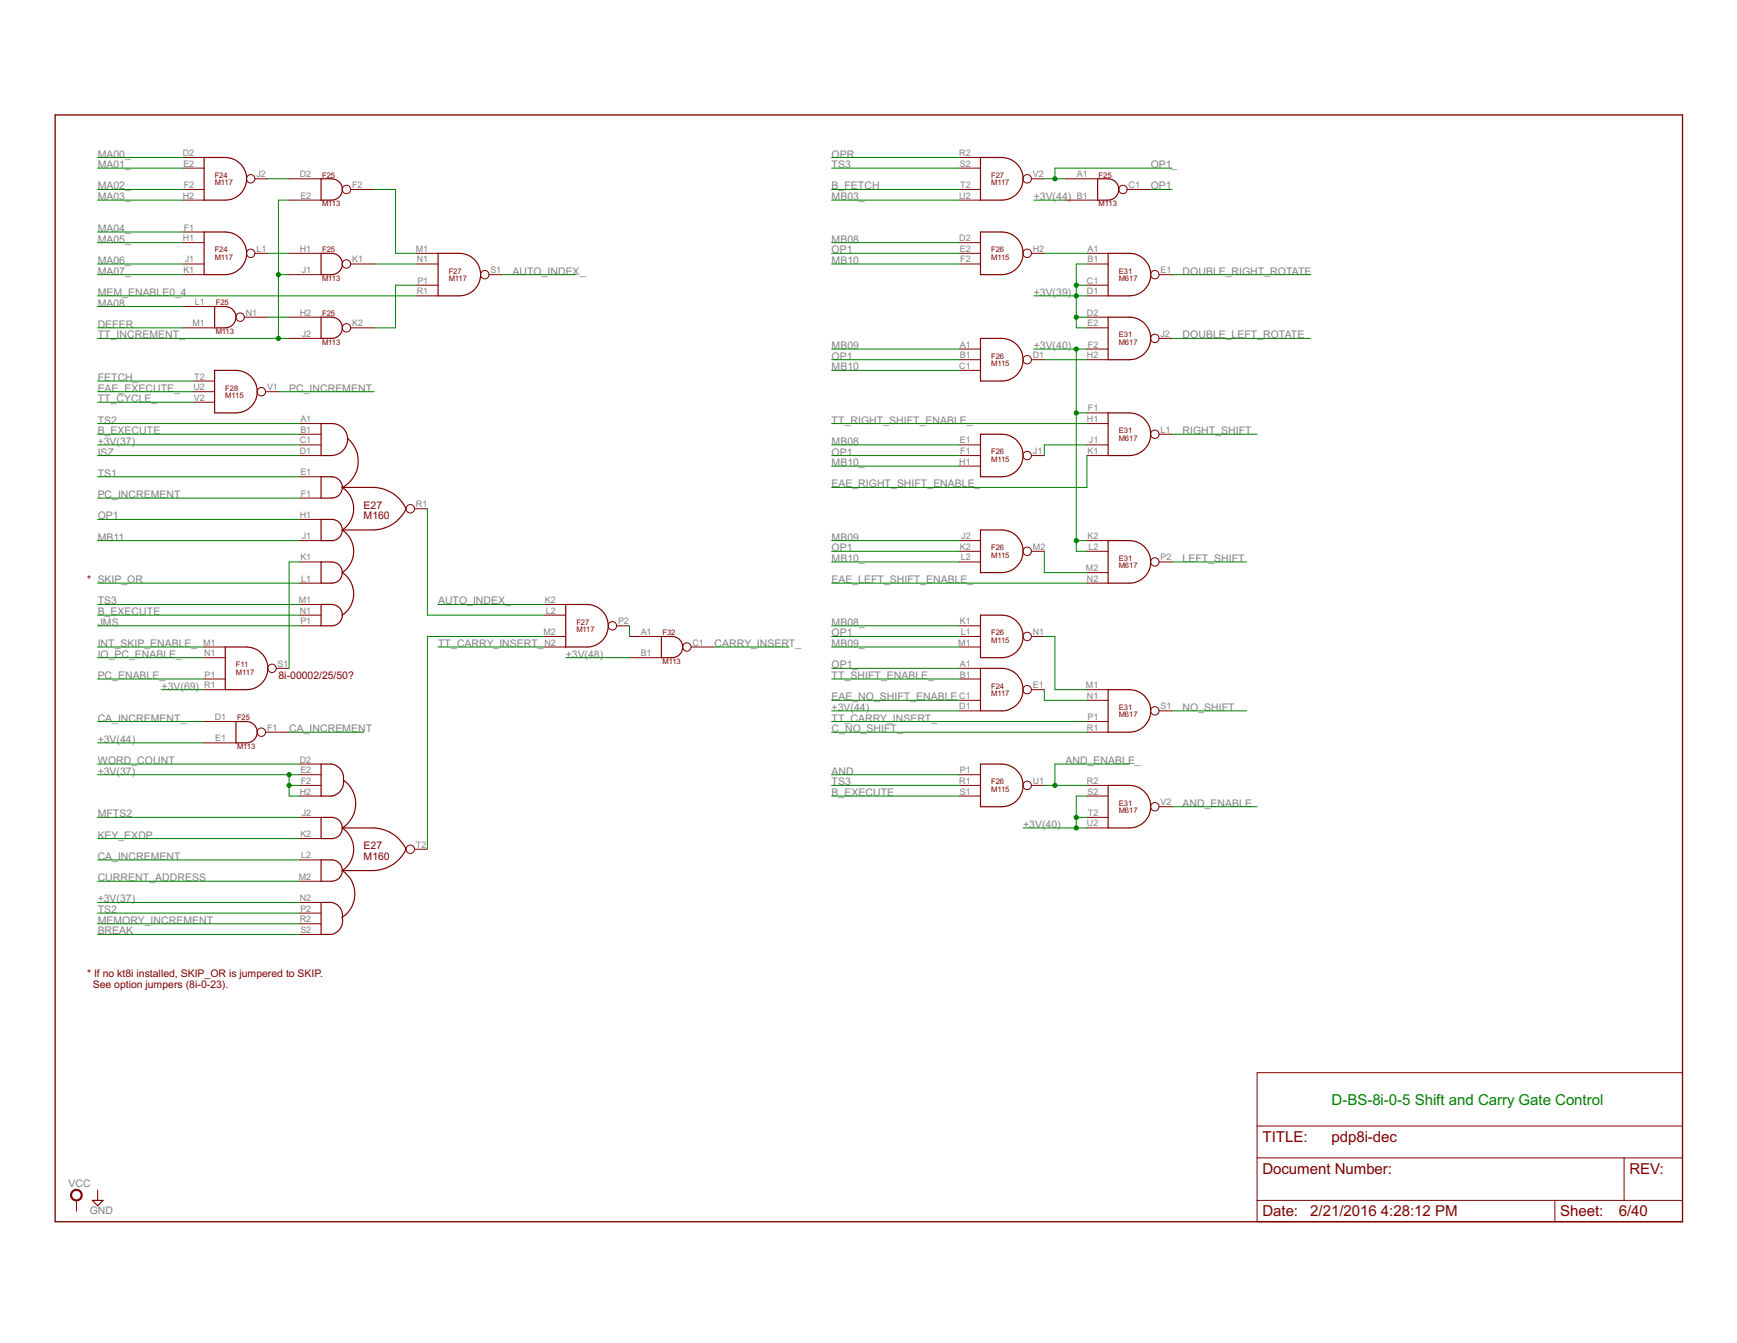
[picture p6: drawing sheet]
<svg xmlns="http://www.w3.org/2000/svg" width="279mm" height="216mm" viewBox="0 0 279 216" stroke-linecap="round" stroke-linejoin="round" font-family="sans-serif">
<path d="M8.9 18.5h261.7v177.9h-261.7z" fill="none" stroke="#800000" stroke-width=".21"/>
<g fill="none" stroke="#800000" stroke-width=".16">
<path d="M29.4 37.3h3.4M29.4 39h3.4M29.4 25.3h3.4M29.4 27h3.4M29.4 30.5h3.4M29.4 32.2h3.4M41 28.7h2.1M46.5 32.2h5.1M46.5 28.7h5.1M56.4 30.5h3.8M154.3 39h3.4M154.3 25.3h3.4"/>
<path d="M154.3 27h3.4M154.3 30.5h3.4M154.3 32.2h3.4M165.9 28.7h2.1M171.4 32.2h5.2M171.4 28.7h5.2M181.3 30.5h3.8M29.4 42.4h3.4M29.4 44.2h3.4M29.4 52.7h5.1M29.4 49.3h5.1M39.3 51h3.8"/>
<path d="M41 40.7h2.1M46.5 44.2h5.1M46.5 40.7h5.1M46.5 51h5.1M46.5 54.4h5.1M56.4 42.4h3.8M56.4 52.7h3.8M67 42.4h3.5M67 40.7h3.5M67 45.8h3.5M67 47.6h3.5M78.6 44.2h2.1"/>
<path d="M154.3 42.4h3.4M154.3 40.7h3.4M154.3 56.1h3.4M154.3 57.8h3.4M154.3 59.5h3.4M165.9 40.7h2.1M165.9 57.8h2.1M174.8 42.4h3.4M174.8 40.7h3.4M174.8 45.8h3.4M174.8 47.6h3.4M174.8 51h3.4"/>
<path d="M174.8 52.7h3.4M174.8 56.1h3.4M174.8 57.8h3.4M186.4 44.2h2.1M186.4 54.4h2.1M31.1 61.3h3.4M31.1 63h3.4M31.1 64.7h3.4M42.7 63h2.1M48.2 68.1h3.4M48.2 69.8h3.4M48.2 76.6h3.4"/>
<path d="M48.2 73.2h3.4M48.2 71.5h3.4M154.3 73.2h3.4M154.3 71.5h3.4M154.3 74.9h3.4M165.9 73.2h2.1M174.8 68.1h3.4M174.8 73.2h3.4M174.8 71.5h3.4M174.8 66.4h3.4M186.4 69.8h2.1M48.2 80.1h3.4"/>
<path d="M48.2 83.5h3.4M48.2 86.9h3.4M48.2 90.3h3.4M48.2 93.7h3.4M48.2 97.2h3.4M48.2 98.9h3.4M66.7 81.8h2M87.6 97.2h3.4M87.6 98.9h3.4M154.3 86.9h3.4M154.3 90.3h3.4M154.3 88.6h3.4"/>
<path d="M165.9 88.6h2.1M174.8 86.9h3.4M174.8 93.7h3.4M174.8 88.6h3.4M174.8 92.1h3.4M186.4 90.3h2.1M32.8 109.2h3.4M32.8 110.9h3.4M32.8 104h3.4M32.8 116h5.2M32.8 119.4h5.2M32.8 105.7h3.4"/>
<path d="M42.7 117.7h3.8M44.4 107.4h2.1M48.2 100.6h3.4M87.6 102.3h3.4M87.6 104h3.4M99.2 100.6h2.1M101.3 102.3h5.1M101.3 105.7h5.1M111.1 104h3.9M154.3 100.6h3.4M154.3 107.4h3.4M154.3 109.2h3.4"/>
<path d="M154.3 112.6h3.4M154.3 114.3h3.4M154.3 102.3h3.4M154.3 104h3.4M165.9 110.9h2.1M165.9 102.3h2.1M174.8 112.6h3.4M174.8 110.9h3.4M174.8 116h3.4M174.8 117.7h3.4M186.4 114.3h2.1M48.2 122.8h3.4"/>
<path d="M48.2 124.5h3.4M48.2 131.4h3.4M48.2 134.8h3.4M48.2 138.2h3.4M48.2 126.3h3.4M48.2 128h3.4M66.7 136.5h2M154.3 124.5h3.4M154.3 126.3h3.4M154.3 128h3.4M165.9 126.3h2.1M174.8 131.4h3.4"/>
<path d="M174.8 126.3h3.4M174.8 128h3.4M174.8 133.1h3.4M186.4 129.7h2.1M48.2 141.7h3.4M48.2 145.1h3.4M48.2 146.8h3.4M48.2 148.5h3.4M48.2 150.2h3.4M202.2 172.4h68.4v24h-68.4zM12.3 193v1.7M15.7 191.3v1.7"/>
<path d="M202.2 186.1h68.4M202.2 193h68.4M202.2 181h68.4M250.1 193v3.4M261.2 186.1v6.9"/>
<circle cx="40.3" cy="28.7" r=".68"/>
<circle cx="55.7" cy="30.5" r=".68"/>
<circle cx="165.2" cy="28.7" r=".68"/>
<circle cx="180.6" cy="30.5" r=".68"/>
<circle cx="38.6" cy="51" r=".68"/>
<circle cx="40.3" cy="40.7" r=".68"/>
<circle cx="55.7" cy="42.4" r=".68"/>
<circle cx="55.7" cy="52.7" r=".68"/>
<circle cx="78" cy="44.2" r=".68"/>
<circle cx="165.2" cy="40.7" r=".68"/>
<circle cx="165.2" cy="57.8" r=".68"/>
<circle cx="185.8" cy="54.4" r=".68"/>
<circle cx="185.8" cy="44.2" r=".68"/>
<circle cx="42" cy="63" r=".68"/>
<circle cx="165.2" cy="73.2" r=".68"/>
<circle cx="185.8" cy="69.8" r=".68"/>
<circle cx="66" cy="81.8" r=".68"/>
<circle cx="165.2" cy="88.6" r=".68"/>
<circle cx="185.8" cy="90.3" r=".68"/>
<circle cx="42" cy="117.7" r=".68"/>
<circle cx="43.8" cy="107.4" r=".68"/>
<circle cx="98.5" cy="100.6" r=".68"/>
<circle cx="110.5" cy="104" r=".68"/>
<circle cx="165.2" cy="102.3" r=".68"/>
<circle cx="165.2" cy="110.9" r=".68"/>
<circle cx="185.8" cy="114.3" r=".68"/>
<circle cx="66" cy="136.5" r=".68"/>
<circle cx="165.2" cy="126.3" r=".68"/>
<circle cx="185.8" cy="129.7" r=".68"/>
</g>
<g fill="none" stroke="#800000" stroke-width=".19">
<path d="M32.8 37.3h3.4a3.4 3.4 0 0 1 3.5 3.4 3.4 3.4 0 0 1-3.5 3.5h-3.4zM32.8 25.3h3.4a3.4 3.4 0 0 1 3.5 3.4 3.4 3.4 0 0 1-3.5 3.5h-3.4zM51.6 28.7a3.5 3.5 0 0 1 2.8 .4 1.7 1.7 0 0 1 .6 1.9 1.7 1.7 0 0 1-1.6 1.2h-1.8zM157.7 25.3h3.4a3.4 3.4 0 0 1 3.5 3.4 3.4 3.4 0 0 1-3.5 3.5h-3.4zM157.7 37.3h3.4a3.4 3.4 0 0 1 3.5 3.4 3.4 3.4 0 0 1-3.5 3.5h-3.4zM176.6 28.7a3.5 3.5 0 0 1 2.7 .4 1.71 1.71 0 0 1 .6 1.9 1.71 1.71 0 0 1-1.7 1.2h-1.6zM34.5 49.3a3.7 3.7 0 0 1 2.8 .3 1.72 1.72 0 0 1 .6 1.9 1.72 1.72 0 0 1-1.7 1.2h-1.7zM34.5 59.5h3.5a3.4 3.4 0 0 1 3.4 3.5 3.4 3.4 0 0 1-3.4 3.4h-3.5zM51.6 40.7a3.7 3.7 0 0 1 2.8 .3 1.72 1.72 0 0 1 .6 2 1.72 1.72 0 0 1-1.6 1.2h-1.8zM51.6 51a3.7 3.7 0 0 1 2.8 .3 1.7 1.7 0 0 1 .6 1.9 1.7 1.7 0 0 1-1.6 1.2h-1.8zM70.5 40.7h3.4a3.4 3.4 0 0 1 3.4 3.4 3.4 3.4 0 0 1-3.4 3.5h-3.4zM157.7 54.4h3.4a3.4 3.4 0 0 1 3.5 3.4 3.4 3.4 0 0 1-3.5 3.5h-3.4z"/>
<path d="M178.2 51h3.5a3.4 3.4 0 0 1 3.4 3.4 3.4 3.4 0 0 1-3.4 3.4h-3.5zM178.2 40.7h3.5a3.4 3.4 0 0 1 3.4 3.4 3.4 3.4 0 0 1-3.4 3.5h-3.5zM51.6 68.1a4.9 4.9 0 0 1 3 .3 2.59 2.59 0 0 1 1.2 2.9 2.59 2.59 0 0 1-2.4 1.9h-1.8zM51.6 76.6h1.8a1.71 1.71 0 0 1 1.7 1.8 1.71 1.71 0 0 1-1.7 1.7h-1.8zM55.1 78.4h5.1a5.9 5.9 0 0 1 5.1 3.4 5.9 5.9 0 0 1-5.1 3.4h-5.1M55.1 78.4a4.1 4.1 0 0 1 0 6.8M55.9 70.5a4.8 4.8 0 0 1-.8 7.9M157.7 69.8h3.4a3.4 3.4 0 0 1 3.5 3.4 3.4 3.4 0 0 1-3.5 3.4h-3.4zM178.2 66.4h3.5a3.4 3.4 0 0 1 3.4 3.4 3.4 3.4 0 0 1-3.4 3.4h-3.5zM51.6 83.5h1.8a1.7 1.7 0 0 1 1.7 1.7 1.7 1.7 0 0 1-1.7 1.7h-1.8zM51.6 90.3h1.8a1.7 1.7 0 0 1 1.7 1.7 1.7 1.7 0 0 1-1.7 1.7h-1.8zM51.6 97.2h1.8a1.71 1.71 0 0 1 1.7 1.7 1.71 1.71 0 0 1-1.7 1.7h-1.8z"/>
<path d="M55.1 85.2a4.1 4.1 0 0 1 0 6.9M55.1 92.1a4.1 4.1 0 0 1 0 6.8M91 97.2h3.4a3.4 3.4 0 0 1 3.4 3.4 3.4 3.4 0 0 1-3.4 3.4h-3.4zM157.7 98.9h3.4a3.4 3.4 0 0 1 3.5 3.4 3.4 3.4 0 0 1-3.5 3.4h-3.4zM157.7 85.2h3.4a3.4 3.4 0 0 1 3.5 3.4 3.4 3.4 0 0 1-3.5 3.5h-3.4zM178.2 86.9h3.5a3.4 3.4 0 0 1 3.4 3.4 3.4 3.4 0 0 1-3.4 3.4h-3.5zM36.2 104h3.5a3.4 3.4 0 0 1 3.4 3.4 3.4 3.4 0 0 1-3.4 3.5h-3.5zM38 116a3.4 3.4 0 0 1 2.7 .3 1.7 1.7 0 0 1 .6 1.9 1.7 1.7 0 0 1-1.6 1.2h-1.7zM106.4 102.3a3.4 3.4 0 0 1 2.7 .3 1.71 1.71 0 0 1 .6 2 1.71 1.71 0 0 1-1.6 1.1h-1.7zM157.7 107.4h3.4a3.4 3.4 0 0 1 3.5 3.5 3.4 3.4 0 0 1-3.5 3.4h-3.4zM178.2 110.9h3.5a3.4 3.4 0 0 1 3.4 3.4 3.4 3.4 0 0 1-3.4 3.4h-3.5zM51.6 122.8a3.2 3.2 0 0 1 2.8 .5 2.51 2.51 0 0 1 .9 2.5 2.29 2.29 0 0 1-1.9 2.2h-1.8z"/>
<path d="M51.6 131.4h1.8a1.7 1.7 0 0 1 1.7 1.7 1.7 1.7 0 0 1-1.7 1.7h-1.8zM51.6 138.2h1.8a1.71 1.71 0 0 1 1.7 1.8 1.71 1.71 0 0 1-1.7 1.7h-1.8zM55.1 133.1h5.1a6 6 0 0 1 5.1 3.4 5.9 5.9 0 0 1-5.1 3.5h-5.1M55.1 140a4.5 4.5 0 0 1 0 7.5M55.1 133.1a4.1 4.1 0 0 1 0 6.9M55.2 125.4a4.6 4.6 0 0 1-.1 7.7M157.7 122.8h3.4a3.4 3.4 0 0 1 3.5 3.5 3.4 3.4 0 0 1-3.5 3.4h-3.4zM178.2 126.3h3.5a3.4 3.4 0 0 1 3.4 3.4 3.4 3.4 0 0 1-3.4 3.4h-3.5zM51.6 145.1h1.8a2.09 2.09 0 0 1 1.7 2.4 2.29 2.29 0 0 1-1.7 2.7h-1.8zM14.9 193h1.7l-.9 .8z"/>
</g>
<path d="M11.7 191.4a.94 .94 0 0 1 1.5 .4 .94 .94 0 0 1-.7 1.3 .94 .94 0 0 1-1.2-1h.2a.77 .77 0 0 1 1.1-.7 .77 .77 0 0 1 .2 1.3 .77 .77 0 0 1-1.2-.3l-.1-.3h-.2l.1-.3z" fill-rule="evenodd" fill="#800000" stroke="#800000" stroke-width=".16"/>
<g fill="none" stroke="#008000" stroke-width=".16">
<path d="M15.7 25.3h13.7M15.7 27h13.7M15.7 30.5h13.7M15.7 32.2h13.7M15.7 39h13.7M15.7 37.3h13.7M43.1 28.7h3.4M46.5 32.2h-1.7v22.2M60.2 30.5h3.4v10.2h3.4M133.8 25.3h20.5M133.8 27h20.5M133.8 30.5h20.5"/>
<path d="M133.8 32.2h20.5M133.8 39h20.5M166.3 32.2h5.1M168 28.7h3.4M185.1 30.5h3.4M188.5 27h-18.8v1.7M15.7 44.2h13.7M15.7 42.4h13.7M15.7 49.3h13.7M15.7 52.7h13.7M15.7 54.4h30.8M15.7 47.6h51.3"/>
<path d="M43.1 51h3.4M43.1 40.7h3.4M44.8 44.2h1.7M60.2 42.4h6.8M67 45.8h-3.4v6.9h-3.4M80.7 44.2h12M133.8 42.4h20.5M133.8 40.7h20.5M133.8 57.8h20.5M133.8 59.5h20.5M133.8 56.1h20.5M166.3 47.6h8.5"/>
<path d="M166.3 56.1h8.5M168 40.7h6.8M168 57.8h6.8M173.1 51h1.7M173.1 45.8h1.7M173.1 56.1v32.5h1.7M174.8 42.4h-1.7v10.3h1.7M188.5 44.2h22.3M188.5 54.4h22.3M15.7 63h15.4M15.7 73.2h32.5M15.7 61.3h15.4"/>
<path d="M15.7 64.7h15.4M15.7 68.1h32.5M15.7 69.8h32.5M15.7 71.5h32.5M15.7 76.6h32.5M44.8 63h15.4M133.8 73.2h20.5M133.8 68.1h41M133.8 71.5h20.5M133.8 74.9h20.5M173.1 66.4h1.7M174.8 71.5h-6.8v1.7"/>
<path d="M174.8 73.2v5.2h-41M188.5 69.8h13.7M15.7 97.2h32.5M15.7 98.9h32.5M15.7 80.1h32.5M15.7 83.5h32.5M15.7 93.7h32.5M15.7 86.9h32.5M48.2 90.3h-1.7v17.1M68.7 81.8v17.1h18.9M70.5 97.2h17.1M133.8 90.3h20.5"/>
<path d="M133.8 88.6h20.5M133.8 93.7h41M133.8 86.9h20.5M168 88.6v3.5h6.8M173.1 86.9h1.7M188.5 90.3h12M15.7 104h17.1M15.7 116h17.1M15.7 105.7h17.1M15.7 119.4h17.1M15.7 100.6h32.5M15.7 109.2h17.1"/>
<path d="M26 110.9h6.8M46.5 117.7h12M70.5 104h17.1M87.6 102.3h-18.9v34.2M91 105.7h10.3M101.3 100.6v1.7M115 104h11.9M133.8 102.3h20.5M133.8 104h20.5M133.8 116h41M133.8 117.7h41M133.8 114.3h20.5"/>
<path d="M133.8 100.6h20.5M133.8 109.2h20.5M133.8 112.6h20.5M133.8 107.4h20.5M168 102.3h1.7v8.6h5.1M168 110.9v1.7h6.8M188.5 114.3h12M15.7 138.2h32.5M15.7 134.8h32.5M15.7 131.4h32.5M15.7 122.8h32.5M15.7 124.5h32.5"/>
<path d="M46.5 124.5v3.5h1.7M46.5 126.3h1.7M133.8 126.3h20.5M133.8 128h20.5M133.8 124.5h20.5M164.6 133.1h10.2M168 126.3h6.8M173.1 131.4h1.7M174.8 128h-1.7v5.1M181.7 122.8h-12v3.5M188.5 129.7h13.7M15.7 150.2h32.5"/>
<path d="M15.7 148.5h32.5M15.7 141.7h32.5M15.7 146.8h32.5M15.7 145.1h32.5"/>
</g>
<g fill="#008000" stroke="#008000" stroke-width=".16">
<circle cx="44.8" cy="54.4" r=".34"/>
<circle cx="44.8" cy="44.2" r=".34"/>
<circle cx="46.5" cy="126.3" r=".34"/>
<circle cx="46.5" cy="124.5" r=".34"/>
<circle cx="169.7" cy="28.7" r=".34"/>
<circle cx="173.1" cy="45.8" r=".34"/>
<circle cx="173.1" cy="51" r=".34"/>
<circle cx="173.1" cy="47.6" r=".34"/>
<circle cx="173.1" cy="56.1" r=".34"/>
<circle cx="173.1" cy="66.4" r=".34"/>
<circle cx="173.1" cy="86.9" r=".34"/>
<circle cx="173.1" cy="133.1" r=".34"/>
<circle cx="173.1" cy="131.4" r=".34"/>
<circle cx="169.7" cy="126.3" r=".34"/>
</g>
<text font-size="2.7" fill="#008000" x="214.2" y="177.6">D-BS-8i-0-5 Shift and Carry Gate Control</text>
<g font-size="2.7" fill="#800000">
<text x="203.1" y="183.6">TITLE:</text>
<text x="214.2" y="183.6">pdp8i-dec</text>
<text x="203.1" y="188.7">Document Number:</text>
<text x="262.1" y="188.7">REV:</text>
<text x="203.1" y="195.6">Date:</text>
<text x="210.8" y="195.6">2/21/2016</text>
<text x="222.1" y="195.6">4:28:12 PM</text>
<text x="251" y="195.6">Sheet:</text>
<text x="260.4" y="195.6">6/40</text>
</g>
<g font-size="1.9" fill="#808080">
<text x="15.7" y="25.3">MA00_</text>
<text x="15.7" y="27">MA01_</text>
<text x="133.8" y="27">TS3</text>
<text x="133.8" y="25.3">OPR</text>
<text x="185.1" y="27">OP1_</text>
<text x="15.7" y="30.5">MA02_</text>
<text x="15.7" y="32.2">MA03_</text>
<text x="133.8" y="30.5">B_FETCH</text>
<text x="133.8" y="32.2">MB03_</text>
<text x="166.3" y="32.2">+3V(44)</text>
<text x="185.1" y="30.5">OP1</text>
<text x="15.7" y="39">MA05_</text>
<text x="15.7" y="37.3">MA04_</text>
<text x="133.8" y="40.7">OP1</text>
<text x="133.8" y="39">MB08</text>
<text x="15.7" y="44.1">MA07_</text>
<text x="15.7" y="42.4">MA06_</text>
<text x="15.7" y="47.6">MEM_ENABLE0_4</text>
<text x="82.4" y="44.1">AUTO_INDEX_</text>
<text x="133.8" y="42.4">MB10</text>
<text x="166.3" y="47.6">+3V(39)</text>
<text x="190.2" y="44.1">DOUBLE_RIGHT_ROTATE</text>
<text x="15.7" y="49.3">MA08</text>
<text x="15.7" y="52.7">DEFER</text>
<text x="15.7" y="54.4">TT_INCREMENT_</text>
<text x="133.8" y="57.8">OP1</text>
<text x="133.8" y="59.5">MB10</text>
<text x="133.8" y="56.1">MB09</text>
<text x="166.3" y="56.1">+3V(40)</text>
<text x="190.2" y="54.4">DOUBLE_LEFT_ROTATE</text>
<text x="15.7" y="63">EAE_EXECUTE_</text>
<text x="15.7" y="61.3">FETCH_</text>
<text x="15.7" y="64.7">TT_CYCLE_</text>
<text x="46.5" y="63">PC_INCREMENT</text>
<text x="15.7" y="68.1">TS2</text>
<text x="15.7" y="69.8">B_EXECUTE</text>
<text x="15.7" y="71.5">+3V(37)</text>
<text x="133.8" y="71.5">MB08</text>
<text x="133.8" y="68.1">TT_RIGHT_SHIFT_ENABLE_</text>
<text x="190.2" y="69.8">RIGHT_SHIFT</text>
<text x="15.7" y="73.2">ISZ</text>
<text x="15.7" y="76.6">TS1</text>
<text x="133.8" y="73.2">OP1</text>
<text x="133.8" y="74.9">MB10_</text>
<text x="15.7" y="80.1">PC_INCREMENT</text>
<text x="15.7" y="83.5">OP1</text>
<text x="133.8" y="78.4">EAE_RIGHT_SHIFT_ENABLE_</text>
<text x="15.7" y="86.9">MB11</text>
<text x="133.8" y="88.6">OP1</text>
<text x="133.8" y="86.9">MB09</text>
<text x="133.8" y="90.3">MB10_</text>
<text x="133.8" y="93.8">EAE_LEFT_SHIFT_ENABLE_</text>
<text x="190.2" y="90.3">LEFT_SHIFT</text>
<text x="15.7" y="100.6">JMS</text>
<text x="15.7" y="97.2">TS3</text>
<text x="15.7" y="98.9">B_EXECUTE</text>
<text x="70.5" y="97.2">AUTO_INDEX_</text>
<text x="133.8" y="100.6">MB08_</text>
<text x="15.7" y="104">INT_SKIP_ENABLE_</text>
<text x="15.7" y="105.7">IO_PC_ENABLE_</text>
<text x="70.5" y="104">TT_CARRY_INSERT_</text>
<text x="91" y="105.7">+3V(48)</text>
<text x="114.9" y="104">CARRY_INSERT_</text>
<text x="133.8" y="102.3">OP1</text>
<text x="133.8" y="107.4">OP1_</text>
<text x="133.8" y="104">MB09_</text>
<text x="15.7" y="109.2">PC_ENABLE_</text>
<text x="26" y="110.9">+3V(69)</text>
<text x="133.8" y="112.6">EAE_NO_SHIFT_ENABLE</text>
<text x="133.8" y="109.2">TT_SHIFT_ENABLE_</text>
<text x="15.7" y="119.4">+3V(44)</text>
<text x="15.7" y="116">CA_INCREMENT_</text>
<text x="46.5" y="117.7">CA_INCREMENT</text>
<text x="133.8" y="116">TT_CARRY_INSERT_</text>
<text x="133.8" y="114.3">+3V(44)</text>
<text x="133.8" y="117.7">C_NO_SHIFT_</text>
<text x="190.2" y="114.3">NO_SHIFT</text>
<text x="15.7" y="122.8">WORD_COUNT</text>
<text x="15.7" y="124.6">+3V(37)</text>
<text x="133.8" y="124.6">AND</text>
<text x="171.4" y="122.8">AND_ENABLE_</text>
<text x="15.7" y="131.4">MFTS2</text>
<text x="133.8" y="126.3">TS3</text>
<text x="133.8" y="128">B_EXECUTE</text>
<text x="190.2" y="129.7">AND_ENABLE</text>
<text x="15.7" y="134.8">KEY_EXDP</text>
<text x="164.6" y="133.1">+3V(40)</text>
<text x="15.7" y="138.2">CA_INCREMENT</text>
<text x="15.7" y="141.7">CURRENT_ADDRESS</text>
<text x="15.7" y="148.5">MEMORY_INCREMENT</text>
<text x="15.7" y="146.8">TS2</text>
<text x="15.7" y="145.1">+3V(37)</text>
<text x="15.7" y="150.2">BREAK</text>
<text x="11" y="190.8">VCC</text>
<text x="14.4" y="195.1">GND</text>
</g>
<g font-size="1.9" fill="#800000">
<text x="58.5" y="81.8">E27</text>
<text x="58.5" y="83.5">M160</text>
<text x="14" y="93.8">* SKIP_OR</text>
<text x="44.8" y="109.2">8i-00002/25/50?</text>
<text x="58.5" y="136.5">E27</text>
<text x="58.5" y="138.2">M160</text>
<text x="14" y="157.1">* If no kt8i installed, SKIP_OR is jumpered to SKIP.</text>
<text x="14.9" y="158.8">See option jumpers (8i-0-23).</text>
</g>
<g font-size="1.6" fill="#808080">
<text x="29.4" y="25.1">D2</text>
<text x="29.5" y="26.8">E2</text>
<text x="41.2" y="28.5">J2</text>
<text x="48.2" y="28.5">D2</text>
<text x="154.3" y="25.1">R2</text>
<text x="154.4" y="26.8">S2</text>
<text x="166.1" y="28.5">V2</text>
<text x="173.2" y="28.5">A1</text>
<text x="29.4" y="31.9">H2</text>
<text x="29.6" y="30.2">F2</text>
<text x="48.3" y="31.9">E2</text>
<text x="56.6" y="30.2">F2</text>
<text x="154.3" y="31.9">U2</text>
<text x="154.4" y="30.2">T2</text>
<text x="173.2" y="31.9">B1</text>
<text x="181.5" y="30.2">C1</text>
<text x="29.4" y="38.8">H1</text>
<text x="29.6" y="37.1">F1</text>
<text x="41.2" y="40.5">L1</text>
<text x="48.2" y="40.5">H1</text>
<text x="66.9" y="40.5">M1</text>
<text x="154.3" y="38.8">D2</text>
<text x="154.4" y="40.5">E2</text>
<text x="166.1" y="40.5">H2</text>
<text x="174.9" y="40.5">A1</text>
<text x="29.5" y="43.9">K1</text>
<text x="29.7" y="42.2">J1</text>
<text x="48.5" y="43.9">J1</text>
<text x="56.6" y="42.2">K1</text>
<text x="67" y="42.2">N1</text>
<text x="67" y="47.3">R1</text>
<text x="67.1" y="45.6">P1</text>
<text x="78.9" y="43.9">S1</text>
<text x="154.5" y="42.2">F2</text>
<text x="174.8" y="45.6">C1</text>
<text x="174.8" y="47.3">D1</text>
<text x="174.9" y="42.2">B1</text>
<text x="186.7" y="43.9">E1</text>
<text x="30.9" y="52.5">M1</text>
<text x="31.4" y="49">L1</text>
<text x="39.5" y="50.7">N1</text>
<text x="48.2" y="50.7">H2</text>
<text x="56.6" y="52.5">K2</text>
<text x="174.8" y="50.7">D2</text>
<text x="174.9" y="52.5">E2</text>
<text x="48.5" y="54.2">J2</text>
<text x="154.3" y="59.3">C1</text>
<text x="154.4" y="55.9">A1</text>
<text x="154.4" y="57.6">B1</text>
<text x="166.1" y="57.6">D1</text>
<text x="174.8" y="57.6">H2</text>
<text x="175" y="55.9">F2</text>
<text x="186.7" y="54.2">J2</text>
<text x="31.1" y="62.7">U2</text>
<text x="31.2" y="64.4">V2</text>
<text x="31.2" y="61">T2</text>
<text x="43" y="62.7">V1</text>
<text x="48.2" y="71.3">C1</text>
<text x="48.3" y="67.9">A1</text>
<text x="48.3" y="69.6">B1</text>
<text x="154.4" y="71.3">E1</text>
<text x="174.8" y="67.9">H1</text>
<text x="175" y="66.1">F1</text>
<text x="175.2" y="71.3">J1</text>
<text x="186.7" y="69.6">L1</text>
<text x="48.2" y="73">D1</text>
<text x="48.3" y="76.4">E1</text>
<text x="154.3" y="74.7">H1</text>
<text x="154.5" y="73">F1</text>
<text x="166.1" y="73">J1</text>
<text x="174.9" y="73">K1</text>
<text x="48.2" y="83.3">H1</text>
<text x="48.4" y="79.8">F1</text>
<text x="66.9" y="81.5">R1</text>
<text x="48.5" y="86.7">J1</text>
<text x="154.4" y="88.4">K2</text>
<text x="154.6" y="86.7">J2</text>
<text x="166.1" y="88.4">M2</text>
<text x="174.9" y="86.7">K2</text>
<text x="175.1" y="88.4">L2</text>
<text x="48.3" y="90.1">K1</text>
<text x="48.5" y="93.5">L1</text>
<text x="154.5" y="90.1">L2</text>
<text x="174.7" y="91.8">M2</text>
<text x="174.8" y="93.5">N2</text>
<text x="186.7" y="90.1">P2</text>
<text x="48.1" y="96.9">M1</text>
<text x="48.2" y="98.6">N1</text>
<text x="48.3" y="100.4">P1</text>
<text x="87.7" y="96.9">K2</text>
<text x="87.8" y="98.6">L2</text>
<text x="99.4" y="100.4">P2</text>
<text x="154.4" y="100.4">K1</text>
<text x="32.7" y="103.8">M1</text>
<text x="32.8" y="105.5">N1</text>
<text x="44.7" y="107.2">S1</text>
<text x="87.4" y="102.1">M2</text>
<text x="87.6" y="103.8">N2</text>
<text x="103.1" y="102.1">A1</text>
<text x="103.1" y="105.5">B1</text>
<text x="111.4" y="103.8">C1</text>
<text x="154.1" y="103.8">M1</text>
<text x="154.4" y="107.2">A1</text>
<text x="154.5" y="102.1">L1</text>
<text x="166.1" y="102.1">N1</text>
<text x="32.8" y="110.6">R1</text>
<text x="32.9" y="108.9">P1</text>
<text x="154.3" y="112.3">C1</text>
<text x="154.4" y="108.9">B1</text>
<text x="166.1" y="110.6">E1</text>
<text x="174.7" y="110.6">M1</text>
<text x="174.8" y="112.3">N1</text>
<text x="34.5" y="115.8">D1</text>
<text x="34.6" y="119.2">E1</text>
<text x="43" y="117.5">F1</text>
<text x="154.3" y="114">D1</text>
<text x="174.8" y="117.5">R1</text>
<text x="174.9" y="115.8">P1</text>
<text x="186.7" y="114">S1</text>
<text x="48.2" y="122.6">D2</text>
<text x="48.3" y="124.3">E2</text>
<text x="154.4" y="124.3">P1</text>
<text x="48.2" y="127.7">H2</text>
<text x="48.4" y="126">F2</text>
<text x="48.5" y="131.2">J2</text>
<text x="154.3" y="126">R1</text>
<text x="154.4" y="127.7">S1</text>
<text x="166.1" y="126">U1</text>
<text x="174.8" y="126">R2</text>
<text x="174.9" y="127.7">S2</text>
<text x="175" y="131.2">T2</text>
<text x="186.7" y="129.4">V2</text>
<text x="48.3" y="134.6">K2</text>
<text x="48.5" y="138">L2</text>
<text x="66.9" y="136.3">T2</text>
<text x="174.8" y="132.9">U2</text>
<text x="48.1" y="141.4">M2</text>
<text x="48.2" y="144.8">N2</text>
<text x="48.2" y="148.3">R2</text>
<text x="48.3" y="146.6">P2</text>
<text x="48.3" y="150">S2</text>
</g>
<g font-size="1.4" fill="#800000">
<text x="34.5" y="28.6">F24</text>
<text x="34.5" y="29.8">M117</text>
<text x="51.8" y="28.6">F25</text>
<text x="159.4" y="28.6">F27</text>
<text x="159.4" y="29.8">M117</text>
<text x="176.7" y="28.6">F25</text>
<text x="51.8" y="33.2">M113</text>
<text x="176.7" y="33.2">M113</text>
<text x="34.5" y="40.6">F24</text>
<text x="34.5" y="41.7">M117</text>
<text x="51.8" y="40.6">F25</text>
<text x="159.4" y="40.6">F26</text>
<text x="159.4" y="41.7">M115</text>
<text x="51.8" y="45.2">M113</text>
<text x="72.2" y="44">F27</text>
<text x="72.2" y="45.2">M117</text>
<text x="180" y="44">E31</text>
<text x="180" y="45.2">M617</text>
<text x="34.7" y="49.1">F25</text>
<text x="34.7" y="53.7">M113</text>
<text x="51.8" y="50.8">F25</text>
<text x="51.8" y="55.4">M113</text>
<text x="159.4" y="57.7">F26</text>
<text x="159.4" y="58.9">M115</text>
<text x="180" y="54.2">E31</text>
<text x="180" y="55.4">M617</text>
<text x="36.2" y="62.8">F28</text>
<text x="36.2" y="64">M115</text>
<text x="180" y="69.6">E31</text>
<text x="180" y="70.8">M617</text>
<text x="159.4" y="73.1">F26</text>
<text x="159.4" y="74.3">M115</text>
<text x="159.4" y="88.5">F26</text>
<text x="159.4" y="89.7">M115</text>
<text x="180" y="90.2">E31</text>
<text x="180" y="91.4">M617</text>
<text x="92.7" y="100.4">F27</text>
<text x="92.7" y="101.6">M117</text>
<text x="38" y="107.3">F11</text>
<text x="106.6" y="102.1">F32</text>
<text x="106.6" y="106.8">M113</text>
<text x="159.4" y="102.1">F26</text>
<text x="159.4" y="103.3">M115</text>
<text x="38" y="108.5">M117</text>
<text x="159.4" y="110.7">F24</text>
<text x="159.4" y="111.9">M117</text>
<text x="38.1" y="115.8">F25</text>
<text x="180" y="114.1">E31</text>
<text x="180" y="115.3">M617</text>
<text x="38.1" y="120.4">M113</text>
<text x="159.4" y="126.1">F26</text>
<text x="159.4" y="127.3">M115</text>
<text x="180" y="129.5">E31</text>
<text x="180" y="130.7">M617</text>
</g>
</svg>
